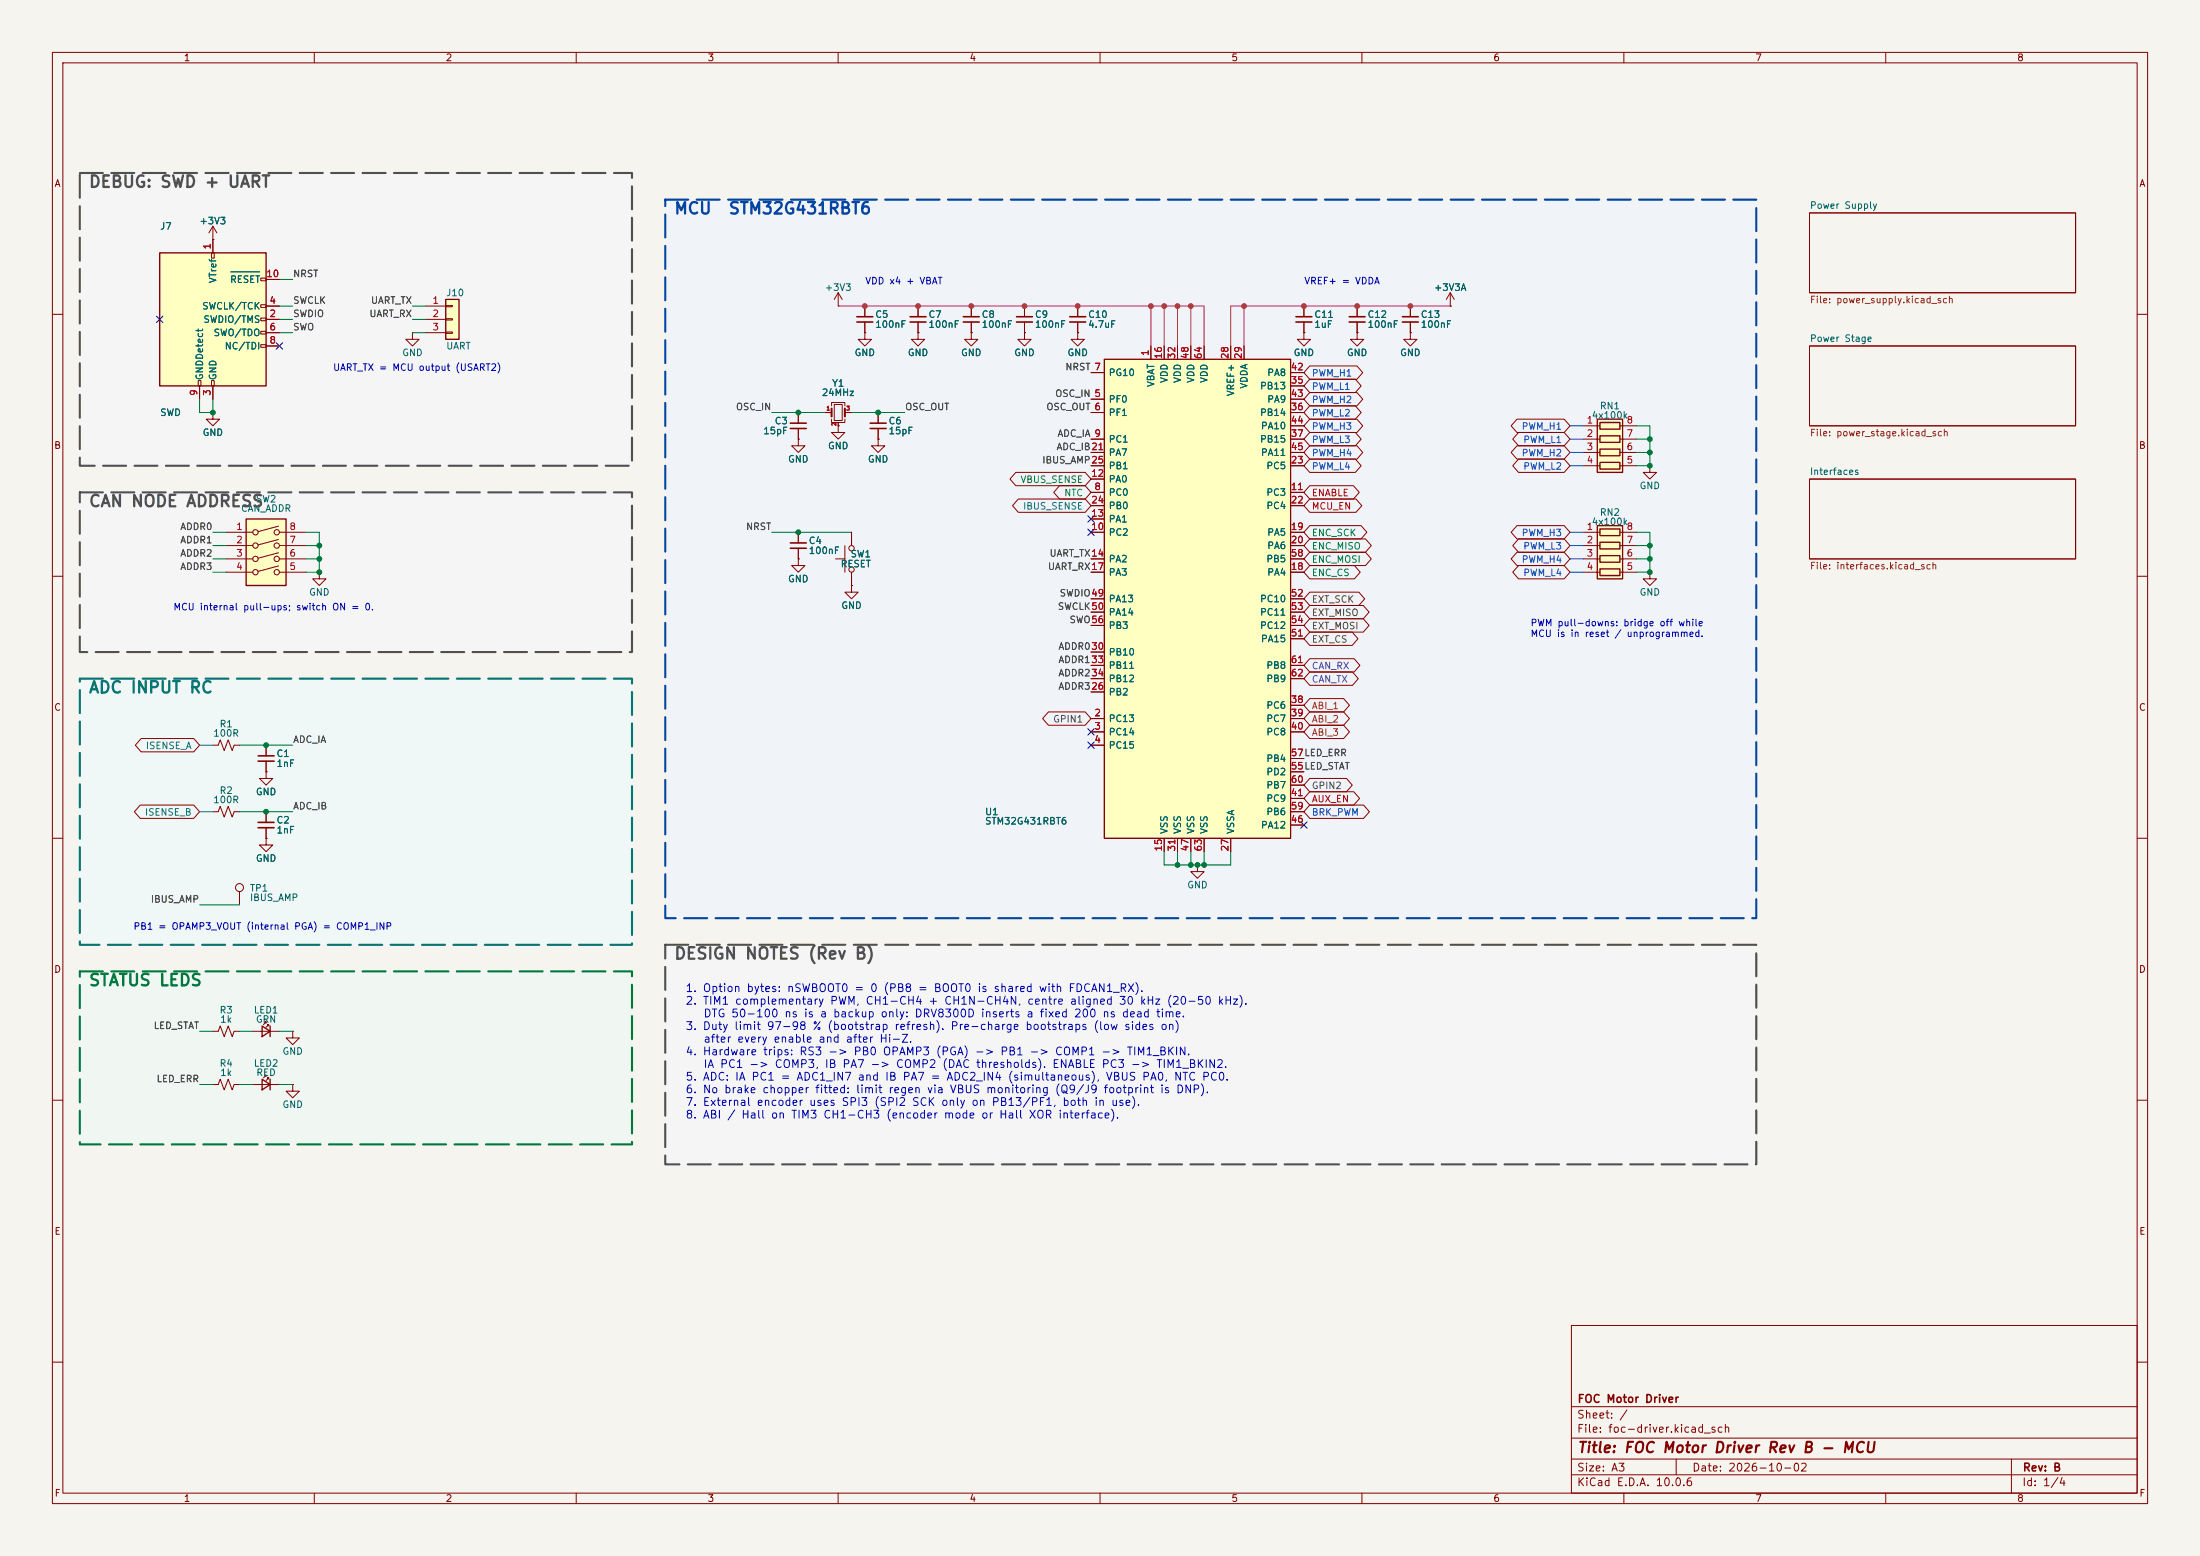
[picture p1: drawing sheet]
<svg xmlns="http://www.w3.org/2000/svg" width="420mm" height="297mm" viewBox="0 0 420 297" stroke-linecap="round" stroke-linejoin="round" font-family="sans-serif">
<path d="M0 0h420v297h-420z" fill="#f5f4ef" stroke="#f5f4ef" stroke-width=".19"/>
<g fill="none" stroke="#840000" stroke-width=".19">
<path d="M10 10h400v277h-400zM12 12h396v273h-396zM60 10v2M110 10v2M160 10v2M210 10v2M260 10v2M310 10v2M360 10v2M345.4 40.6h50.8v15.3h-50.8zM10 60h2M345.4 66h50.8v15.3h-50.8z"/>
<path d="M408 60h2M345.4 91.4h50.8v15.3h-50.8zM10 110h2M408 110h2M10 160h2M408 160h2M10 210h2M408 210h2M300 253h108v32h-108zM10 260h2M300 278.5h108M300 274.5h108"/>
<path d="M300 268.5h108M320 278.5v3M384 278.5v6.5M408 260h2M60 285v2M110 285v2M160 285v2M210 285v2M260 285v2M300 281.5h108M310 285v2M360 285v2"/>
</g>
<path d="M15.2 129.5h105.4v50.8h-105.4z" fill="#f0f7f7"/>
<path d="M15.2 185.4h105.4v33h-105.4z" fill="#f0f7f3"/>
<g fill="#f5f5f5">
<path d="M127 180.3h208.3v41.9h-208.3z"/>
<path d="M15.2 33h105.4v55.9h-105.4z"/>
<path d="M15.2 94h105.4v30.5h-105.4z"/>
</g>
<path d="M127 38.1h208.3v137.2h-208.3z" fill="#f0f4f9"/>
<path d="M345.4 40.6h50.8v15.3h-50.8zM345.4 66h50.8v15.3h-50.8zM345.4 91.4h50.8v15.3h-50.8z" fill="none" stroke="#840000" stroke-width=".19"/>
<path d="M47 99.1h7.6v12.7h-7.6z" fill="#ffffc2"/>
<g fill="none" stroke="#840000" stroke-width=".19">
<path d="M78.7 63.5v1.3h1.3l-1.3 1.2-1.2-1.2h1.2M78.7 63.5h.1M152.4 78.7v2.1M175.3 63.5v1.3h1.2l-1.2 1.2-1.3-1.2h1.3M175.3 63.5h.1M152.4 83.8v1.3h1.3l-1.3 1.3-1.3-1.3h1.3M152.4 83.8h.1M152.4 81.8v2M160 81.3v1.3h1.3l-1.3 1.2-1.3-1.2h1.3M160 81.3h.1M43.2 101.6h5.1M43.2 104.1h5.1"/>
<path d="M43.2 106.7h5.1M43.2 109.2h5.1M53.2 100.4l-3.9 1.1M53.2 103l-3.9 1M53.2 105.5l-3.9 1.1M53.2 108l-3.9 1.1M53.3 101.6h5.1M53.3 104.1h5.1M53.3 106.7h5.1M53.3 109.2h5.1"/>
<circle cx="48.8" cy="106.7" r=".51"/>
<circle cx="48.8" cy="109.2" r=".51"/>
<circle cx="48.8" cy="101.6" r=".51"/>
<circle cx="48.8" cy="104.1" r=".51"/>
<circle cx="52.8" cy="106.7" r=".51"/>
<circle cx="52.8" cy="101.6" r=".51"/>
<circle cx="52.8" cy="109.2" r=".51"/>
<circle cx="52.8" cy="104.1" r=".51"/>
</g>
<path d="M47 99.1h7.6v12.7h-7.6z" fill="none" stroke="#840000" stroke-width=".25"/>
<path d="M150.9 80.8h3M150.9 81.8h3" fill="none" stroke="#840000" stroke-width=".3"/>
<path d="M85.1 57.2h2.5v7.6h-2.5z" fill="#ffffc2"/>
<path d="M85.1 57.2h2.5v7.6h-2.5z" fill="none" stroke="#840000" stroke-width=".25"/>
<path d="M40.6 45.7h.1M40.6 43.2l-.7 1.3M40.6 43.2l.8 1.3M40.6 43.2v2.5M81.3 58.4h3.8M85.1 58.3h1.3v.2h-1.3zM81.3 61h3.8M81.3 63.5h3.8M85.1 60.8h1.3v.3h-1.3zM85.1 63.4h1.3v.2h-1.3zM315 109.2v1.3h1.2l-1.2 1.3-1.3-1.3h1.3M315 109.2h.1" fill="none" stroke="#840000" stroke-width=".19"/>
<path d="M30.5 48.3h20.3v25.4h-20.3z" fill="#ffffc2"/>
<path d="M30.5 48.3h20.3v25.4h-20.3z" fill="none" stroke="#840000" stroke-width=".25"/>
<g fill="none" stroke="#840000" stroke-width=".19">
<path d="M40.4 48.3h.5v1h-.5zM40.6 45.7v2.6M49.8 58.2h1v.5h-1zM49.8 53.1h1v.5h-1zM50.8 58.4h2.5M50.8 53.3h2.5M37.8 72.6h.6v1.1h-.6zM38.1 73.7v2.5M40.4 72.6h.5v1.1h-.5zM40.6 73.7v2.5M49.8 60.7h1v.5h-1zM49.8 63.2h1v.6h-1z"/>
<path d="M49.8 65.8h1v.5h-1zM50.8 61h2.5M50.8 63.5h2.5M50.8 66h2.5"/>
</g>
<path d="M44.1 51.9h5.5" fill="none" stroke="#006464" stroke-width=".19"/>
<path d="M304.9 80h4.9v10.2h-4.9z" fill="#ffffc2"/>
<path d="M304.9 80h4.9v10.2h-4.9zM305.4 80.6h3.8v1.3h-3.8zM305.4 83.2h3.8v1.3h-3.8zM305.4 85.7h3.8v1.3h-3.8zM305.4 88.3h3.8v1.2h-3.8z" fill="none" stroke="#840000" stroke-width=".25"/>
<path d="M40.6 78.7v1.3h1.3l-1.3 1.3-1.2-1.3h1.2M40.6 78.7h.1M302.3 81.3h3.1M302.3 83.8h3.1M302.3 86.4h3.1M302.3 88.9h3.1M309.2 81.3h3.2M309.2 83.8h3.2M309.2 86.4h3.2M309.2 88.9h3.2M50.8 142.2v2.1M50.8 145.3v2" fill="none" stroke="#840000" stroke-width=".19"/>
<path d="M49.3 144.3h3M49.3 145.3h3" fill="none" stroke="#840000" stroke-width=".3"/>
<path d="M210.8 68.6h35.6v91.4h-35.6z" fill="#ffffc2"/>
<path d="M210.8 68.6h35.6v91.4h-35.6zM50 195.8l1.6 1.1-1.6 1zM51.6 195.8v2.1M50 206l1.6 1-1.6 1zM51.6 206v2" fill="none" stroke="#840000" stroke-width=".25"/>
<g fill="none" stroke="#840000" stroke-width=".19">
<path d="M208.3 76.2h2.5M208.3 78.7h2.5M208.3 71.1h2.5M219.7 66v2.6M222.2 66v2.6M224.8 66v2.6M227.3 66v2.6M229.9 66v2.6M234.9 66v2.6M237.5 66v2.6M246.4 76.2h2.5M246.4 78.7h2.5"/>
<path d="M246.4 71.1h2.5M246.4 73.7h2.5M208.3 94h2.5M208.3 83.8h2.5M208.3 91.4h2.5M208.3 99.1h2.5M208.3 86.4h2.5M208.3 96.5h2.5M208.3 88.9h2.5M246.4 94h2.5M246.4 83.8h2.5M246.4 86.4h2.5"/>
<path d="M246.4 96.5h2.5M246.4 88.9h2.5M246.4 81.3h2.5M61 109.2v1.3h1.2l-1.2 1.3-1.3-1.3h1.3M61 109.2h.1M208.3 101.6h2.5M208.3 106.7h2.5M208.3 109.2h2.5M208.3 114.3h2.5M208.3 116.8h2.5M208.3 119.4h2.5M246.4 101.6h2.5"/>
<path d="M246.4 106.7h2.5M246.4 109.2h2.5M246.4 104.1h2.5M246.4 114.3h2.5M246.4 116.8h2.5M246.4 119.4h2.5M208.3 137.2h2.5M208.3 139.7h2.5M208.3 132.1h2.5M208.3 124.5h2.5M208.3 127h2.5M208.3 129.5h2.5"/>
<path d="M246.4 137.2h2.5M246.4 139.7h2.5M246.4 127h2.5M246.4 129.5h2.5M246.4 134.6h2.5M246.4 121.9h2.5M40.6 142.2h1.1l.3-1 .8 2.1 .8-2.1 .7 2.1 .4-1.1h1M40.6 154.9h1.1l.3-1 .8 2.1 .8-2.1 .7 2.1 .4-1.1h1M50.8 147.3v1.3h1.3l-1.3 1.3-1.3-1.3h1.3M50.8 147.3h.1M50.8 154.9v2.1M50.8 158v2"/>
<path d="M208.3 142.2h2.5M246.4 152.4h2.5M246.4 157.5h2.5M246.4 147.3h2.5M246.4 144.8h2.5M246.4 154.9h2.5M246.4 149.9h2.5M45.7 170.2v2.5M50.8 160v1.3h1.3l-1.3 1.3-1.3-1.3h1.3M50.8 160h.1M222.2 160v2.6M224.8 160v2.6"/>
<path d="M227.3 160v2.6M229.9 160v2.6M234.9 160v2.6M40.6 196.9h1.1l.3-1.1 .8 2.1 .8-2.1 .7 2.1 .4-1h1M48.3 196.9h5M50.8 195.3v-.2h-.3h.3l-.5 .5M51.3 195.8v-.2h-.2h.2l-.5 .5M55.9 196.9v1.2h1.2l-1.2 1.3-1.3-1.3h1.3M55.9 196.9h.1M40.6 207h1.1l.3-1 .8 2 .8-2 .7 2 .4-1h1M48.3 207h5M50.8 205.5v-.3h-.3h.3l-.5 .5"/>
<path d="M51.3 206v-.3h-.2h.2l-.5 .5M55.9 207v1.3h1.2l-1.2 1.3-1.3-1.3h1.3M55.9 207h.1"/>
<circle cx="45.7" cy="169.4" r=".76"/>
</g>
<path d="M49.3 157h3M49.3 158h3" fill="none" stroke="#840000" stroke-width=".3"/>
<path d="M304.9 100.3h4.9v10.2h-4.9z" fill="#ffffc2"/>
<path d="M304.9 100.3h4.9v10.2h-4.9zM305.4 101h3.8v1.2h-3.8zM305.4 103.5h3.8v1.3h-3.8zM305.4 106h3.8v1.3h-3.8zM305.4 108.6h3.8v1.3h-3.8z" fill="none" stroke="#840000" stroke-width=".25"/>
<g fill="none" stroke="#840000" stroke-width=".19">
<path d="M40.6 45.7h.1M40.6 45.7v2.6M50.8 58.4h2.5M50.8 53.3h2.5M160 58.4h.1M160 55.9v2.5M160 55.9l-.7 1.3M160 55.9l.8 1.3M165.1 58.4v2.1M175.3 58.4v2.1M185.4 58.4v2.1M195.6 58.4v2.1"/>
<path d="M205.7 58.4v2.1M248.9 58.4v2.1M259.1 58.4v2.1M269.2 58.4v2.1M276.9 58.4h.1M276.9 55.9l-.8 1.3M276.9 55.9l.7 1.3M276.9 55.9v2.5M38.1 73.7v2.5M40.6 78.7h.1M40.6 73.7v2.5M50.8 61h2.5"/>
<path d="M50.8 63.5h2.5M50.8 66h2.5M152.4 78.7v2.1M157.5 78.7h1.2M158.7 77.5v-.7h2.6v.7M159.3 77.2h1.5v3.1h-1.5zM161.3 78.7h1.3M165.1 63.5v1.3h1.3l-1.3 1.2-1.3-1.2h1.3M165.1 63.5h.1M165.1 61.5v2M167.6 78.7v2.1M175.3 63.5h.1"/>
<path d="M175.3 61.5v2M185.4 63.5v1.3h1.3l-1.3 1.2-1.3-1.2h1.3M185.4 63.5h.1M185.4 61.5v2M195.6 63.5v1.3h1.2l-1.2 1.2-1.3-1.2h1.3M195.6 63.5h.1M195.6 61.5v2M205.7 63.5v1.3h1.3l-1.3 1.2-1.2-1.2h1.2M205.7 63.5h.1M205.7 61.5v2M208.3 78.7h2.5M208.3 76.2h2.5"/>
<path d="M208.3 71.1h2.5M219.7 66v2.6M222.2 66v2.6M224.8 66v2.6M227.3 66v2.6M229.9 66v2.6M234.9 66v2.6M237.5 66v2.6M246.4 78.7h2.5M246.4 76.2h2.5M246.4 71.1h2.5M246.4 73.7h2.5"/>
<path d="M248.9 63.5v1.3h1.3l-1.3 1.2-1.3-1.2h1.3M248.9 63.5h.1M248.9 61.5v2M250 69.8h9l1.2 1.3-1.2 1.3h-9l-1.1-1.3zM250 72.4h8.7l1.2 1.3-1.2 1.2h-8.7l-1.1-1.2zM250 74.9h9l1.2 1.3-1.2 1.3h-9l-1.1-1.3zM250 77.5h8.7l1.2 1.2-1.2 1.3h-8.7l-1.1-1.3zM259.1 63.5v1.3h1.2l-1.2 1.2-1.3-1.2h1.3M259.1 63.5h.1M259.1 61.5v2M269.2 63.5v1.3h1.3l-1.3 1.2-1.2-1.2h1.2M269.2 63.5h.1"/>
<path d="M269.2 61.5v2M152.4 83.8h.1M152.4 81.8v2M158.7 80v.6h2.6v-.6M160 81.3h.1M160 80.6v.7M167.6 83.8v1.3h1.3l-1.3 1.3-1.2-1.3h1.2M167.6 83.8h.1M167.6 81.8v2M193.9 90.2h13.3l1.1 1.2-1.1 1.3h-13.3l-1.1-1.3zM194.4 95.2h12.8l1.1 1.3-1.1 1.3h-12.8l-1.1-1.3zM202.3 92.7h4.9l1.1 1.3-1.1 1.3h-4.9l-1.1-1.3z"/>
<path d="M208.3 94h2.5M208.3 83.8h2.5M208.3 91.4h2.5M208.3 99.1h2.5M208.3 86.4h2.5M208.3 96.5h2.5M208.3 88.9h2.5M246.4 94h2.5M246.4 83.8h2.5M246.4 86.4h2.5M246.4 96.5h2.5M246.4 88.9h2.5"/>
<path d="M246.4 81.3h2.5M250 92.7h8.4l1.1 1.3-1.1 1.3h-8.4l-1.1-1.3zM250 80h9l1.2 1.3-1.2 1.3h-9l-1.1-1.3zM250 82.5h8.7l1.2 1.3-1.2 1.3h-8.7l-1.1-1.3zM250 85.1h9l1.2 1.3-1.2 1.2h-9l-1.1-1.2zM250 87.6h8.7l1.2 1.3-1.2 1.3h-8.7l-1.1-1.3zM250 95.2h8.9l1.1 1.3-1.1 1.3h-8.9l-1.1-1.3zM289.6 80h9l1.1 1.3-1.1 1.3h-9l-1.1-1.3zM289.6 85.1h9l1.1 1.3-1.1 1.2h-9l-1.1-1.2zM289.9 82.5h8.7l1.1 1.3-1.1 1.3h-8.7l-1.1-1.3zM289.9 87.6h8.7l1.1 1.3-1.1 1.3h-8.7l-1.1-1.3zM315 88.9v1.3h1.2l-1.2 1.2-1.3-1.2h1.3"/>
<path d="M315 88.9h.1M152.4 106.7v1.3h1.3l-1.3 1.2-1.3-1.2h1.3M152.4 106.7h.1M152.4 101.6v2M152.4 104.6v2.1M159.5 106.7h1.8M161.3 104.1v5.1M162.6 111.8v1.2h1.2l-1.2 1.3-1.3-1.3h1.3M162.6 111.8h.1M162.6 101.6v2.5M162.6 109.2v2.6M208.3 101.6h2.5"/>
<path d="M208.3 106.7h2.5M208.3 109.2h2.5M208.3 114.3h2.5M208.3 116.8h2.5M208.3 119.4h2.5M246.4 101.6h2.5M246.4 104.1h2.5M246.4 106.7h2.5M246.4 109.2h2.5M246.4 114.3h2.5M246.4 116.8h2.5M246.4 119.4h2.5"/>
<path d="M250 105.4h10.7l1.1 1.3-1.1 1.3h-10.7l-1.1-1.3zM250 107.9h8.6l1.1 1.3-1.1 1.3h-8.6l-1.1-1.3zM250 113h9.4l1.1 1.3-1.1 1.3h-9.4l-1.1-1.3zM250 115.6h10.3l1.1 1.2-1.1 1.3h-10.3l-1.1-1.3zM250 118.1h10.3l1.1 1.3-1.1 1.3h-10.3l-1.1-1.3zM250 102.9h10.7l1.1 1.2-1.1 1.3h-10.7l-1.1-1.3zM250 100.3h9.8l1.1 1.3-1.1 1.3h-9.8l-1.1-1.3zM289.6 100.3h9l1.1 1.3-1.1 1.3h-9l-1.1-1.3zM289.6 105.4h9l1.1 1.3-1.1 1.3h-9l-1.1-1.3zM289.9 102.9h8.7l1.1 1.2-1.1 1.3h-8.7l-1.1-1.3zM289.9 107.9h8.7l1.1 1.3-1.1 1.3h-8.7l-1.1-1.3zM302.3 101.6h3.1"/>
<path d="M302.3 104.1h3.1M302.3 106.7h3.1M302.3 109.2h3.1M309.2 101.6h3.2M309.2 104.1h3.2M309.2 106.7h3.2M309.2 109.2h3.2M200.1 135.9h7.1l1.1 1.3-1.1 1.2h-7.1l-1.1-1.2zM208.3 137.2h2.5M208.3 139.7h2.5M208.3 132.1h2.5M208.3 124.5h2.5"/>
<path d="M208.3 127h2.5M208.3 129.5h2.5M246.4 137.2h2.5M246.4 139.7h2.5M246.4 127h2.5M246.4 129.5h2.5M246.4 134.6h2.5M246.4 121.9h2.5M250 125.7h8.5l1.1 1.3-1.1 1.3h-8.5l-1.1-1.3zM250 138.4h6.5l1.1 1.3-1.1 1.3h-6.5l-1.1-1.3zM250 120.6h8.1l1.1 1.3-1.1 1.3h-8.1l-1.1-1.3zM250 133.3h6.5l1.1 1.3-1.1 1.3h-6.5l-1.1-1.3z"/>
<path d="M250 135.9h6.5l1.1 1.3-1.1 1.2h-6.5l-1.1-1.2zM250 128.3h8.2l1.1 1.2-1.1 1.3h-8.2l-1.1-1.3zM26.8 153.7h10.2l1.1 1.2-1.1 1.3h-10.2l-1.1-1.3zM26.9 141h10.1l1.1 1.2-1.1 1.3h-10.1l-1.1-1.3zM50.8 147.3h.1M50.8 142.2v2.1M50.8 145.3v2M50.8 154.9v2.1M50.8 158v2M208.3 142.2h2.5M246.4 152.4h2.5M246.4 157.5h2.5"/>
<path d="M246.4 147.3h2.5M246.4 144.8h2.5M246.4 154.9h2.5M246.4 149.9h2.5M250 151.1h8.4l1.2 1.3-1.2 1.3h-8.4l-1.1-1.3zM250 148.6h7.1l1.1 1.3-1.1 1.2h-7.1l-1.1-1.2zM250 153.7h10.3l1.1 1.2-1.1 1.3h-10.3l-1.1-1.3zM50.8 160h.1M222.2 160v2.6M224.8 160v2.6M227.3 160v2.6M228.6 165.1v1.3h1.3l-1.3 1.2-1.3-1.2h1.3"/>
<path d="M228.6 165.1h.1M229.9 160v2.6M234.9 160v2.6"/>
<circle cx="162.6" cy="104.6" r=".51"/>
<circle cx="162.6" cy="108.7" r=".51"/>
</g>
<g fill="none" stroke="#840000" stroke-width=".3">
<path d="M163.6 60.5h3M163.6 61.5h3M173.7 60.5h3.1M173.7 61.5h3.1M183.9 60.5h3M183.9 61.5h3M194.1 60.5h3M194.1 61.5h3M204.2 60.5h3.1M204.2 61.5h3.1M247.4 60.5h3M247.4 61.5h3"/>
<path d="M257.6 60.5h3M257.6 61.5h3M267.7 60.5h3.1M267.7 61.5h3.1M166.1 80.8h3.1M166.1 81.8h3.1M150.9 103.6h3M150.9 104.6h3"/>
</g>
<path d="M158.7 78v1.5M161.3 78v1.5" fill="none" stroke="#840000" stroke-width=".38"/>
<g fill="none" stroke="#009600" stroke-width=".19">
<path d="M53.3 58.4h2.6M53.3 53.3h2.6M78.7 58.4h2.6M38.1 76.2v2.5h2.5v-2.5M53.3 63.5h2.6M53.3 61h2.6M78.7 63.5h2.6M78.7 61h2.6M147.3 78.7h10.2M162.6 78.7h10.1M312.4 86.4h2.6M312.4 81.3h2.6v7.6h-2.6"/>
<path d="M312.4 83.8h2.6M40.6 106.7h2.6M40.6 101.6h2.6M40.6 104.1h2.6M40.6 109.2h2.6M58.4 106.7h2.6M58.4 101.6h2.6v7.6h-2.6M58.4 104.1h2.6M147.3 101.6h15.3M312.4 101.6h2.6v7.6h-2.6M312.4 106.7h2.6M312.4 104.1h2.6"/>
<path d="M45.7 154.9h10.2M45.7 142.2h10.2M38.1 172.7h7.6M222.2 162.6v2.5h12.7v-2.5M224.8 162.6v2.5M227.3 162.6v2.5M229.9 162.6v2.5M38.1 196.9h2.5M45.7 196.9h2.6M53.3 196.9h2.6M38.1 207h2.5M45.7 207h2.6"/>
<path d="M53.3 207h2.6"/>
</g>
<path d="M299.7 83.8h2.6M299.7 86.4h2.6M299.7 88.9h2.6M299.7 81.3h2.6M299.7 109.2h2.6M299.7 101.6h2.6M299.7 104.1h2.6M299.7 106.7h2.6" fill="none" stroke="#0050c8" stroke-width=".19"/>
<path d="M160 58.4h69.9v7.6M219.7 58.4v7.6M222.2 58.4v7.6M224.8 58.4v7.6M227.3 58.4v7.6M237.5 58.4v7.6M276.9 58.4h-42v7.6" fill="none" stroke="#b4006e" stroke-width=".19"/>
<path d="M38.1 142.2h2.5M38.1 154.9h2.5" fill="none" stroke="#008c8c" stroke-width=".19"/>
<g fill="none" stroke="#000084" stroke-width=".19">
<path d="M29.9 60.4l1.2 1.2M31.1 60.4l-1.2 1.2M52.7 65.4l1.2 1.2M53.9 65.4l-1.2 1.2M207.7 98.5l1.2 1.2M208.9 98.5l-1.2 1.2M207.7 101l1.2 1.2M208.9 101l-1.2 1.2M207.7 139.1l1.2 1.2M208.9 139.1l-1.2 1.2M207.7 141.6l1.2 1.2M208.9 141.6l-1.2 1.2"/>
<path d="M248.3 156.9l1.2 1.2M249.5 156.9l-1.2 1.2"/>
</g>
<path d="M15.2 129.5h105.4v50.8h-105.4z" fill="none" stroke="#007878" stroke-width=".4" stroke-dasharray="4.4 1.6"/>
<path d="M15.2 185.4h105.4v33h-105.4z" fill="none" stroke="#00783c" stroke-width=".4" stroke-dasharray="4.4 1.6"/>
<path d="M15.2 33h105.4v55.9h-105.4zM15.2 94h105.4v30.5h-105.4zM127 180.3h208.3v41.9h-208.3z" fill="none" stroke="#505050" stroke-width=".4" stroke-dasharray="4.4 1.6"/>
<path d="M127 38.1h208.3v137.2h-208.3z" fill="none" stroke="#0046a0" stroke-width=".4" stroke-dasharray="4.4 1.6"/>
<path d="M44.1 51.9h5.5" fill="none" stroke="#006464" stroke-width=".19"/>
<g fill="#b4006e" stroke="#b4006e" stroke-width=".19">
<circle cx="195.6" cy="58.4" r=".46"/>
<circle cx="205.7" cy="58.4" r=".46"/>
<circle cx="219.7" cy="58.4" r=".46"/>
<circle cx="165.1" cy="58.4" r=".46"/>
<circle cx="175.3" cy="58.4" r=".46"/>
<circle cx="185.4" cy="58.4" r=".46"/>
<circle cx="222.2" cy="58.4" r=".46"/>
<circle cx="224.8" cy="58.4" r=".46"/>
<circle cx="227.3" cy="58.4" r=".46"/>
<circle cx="237.5" cy="58.4" r=".46"/>
<circle cx="248.9" cy="58.4" r=".46"/>
<circle cx="259.1" cy="58.4" r=".46"/>
<circle cx="269.2" cy="58.4" r=".46"/>
</g>
<g fill="#009600" stroke="#009600" stroke-width=".19">
<circle cx="61" cy="109.2" r=".46"/>
<circle cx="50.8" cy="142.2" r=".46"/>
<circle cx="50.8" cy="154.9" r=".46"/>
<circle cx="61" cy="106.7" r=".46"/>
<circle cx="40.6" cy="78.7" r=".46"/>
<circle cx="61" cy="104.1" r=".46"/>
<circle cx="152.4" cy="101.6" r=".46"/>
<circle cx="152.4" cy="78.7" r=".46"/>
<circle cx="167.6" cy="78.7" r=".46"/>
<circle cx="229.9" cy="165.1" r=".46"/>
<circle cx="224.8" cy="165.1" r=".46"/>
<circle cx="227.3" cy="165.1" r=".46"/>
<circle cx="228.6" cy="165.1" r=".46"/>
<circle cx="315" cy="88.9" r=".46"/>
<circle cx="315" cy="104.1" r=".46"/>
<circle cx="315" cy="106.7" r=".46"/>
<circle cx="315" cy="86.4" r=".46"/>
<circle cx="315" cy="109.2" r=".46"/>
<circle cx="315" cy="83.8" r=".46"/>
</g>
<g font-size="2.2" fill="#505050">
<text x="16.8" y="36.3">DEBUG: SWD + UART</text>
<text x="16.8" y="97.3">CAN NODE ADDRESS</text>
<text x="128.6" y="183.7">DESIGN NOTES (Rev B)</text>
</g>
<g font-size="2.2" fill="#0046a0">
<text x="128.6" y="41.4">MCU</text>
<text x="138.9" y="41.4">STM32G431RBT6</text>
</g>
<text font-size="2.2" fill="#007878" x="16.8" y="132.9">ADC INPUT RC</text>
<text font-size="2.2" fill="#00783c" x="16.8" y="188.7">STATUS LEDS</text>
<text font-size="2" fill="#840000" x="301" y="277.8">Title: FOC Motor Driver Rev B - MCU</text>
<g font-size="1.5" fill="#0000c2">
<text x="130.8" y="189.7">1. Option bytes: nSWBOOT0 = 0 (PB8 = BOOT0 is shared with FDCAN1_RX).</text>
<text x="130.8" y="192.1">2. TIM1 complementary PWM, CH1-CH4 + CH1N-CH4N, centre aligned 30 kHz (20-50 kHz).</text>
<text x="130.8" y="197">3. Duty limit 97-98 % (bootstrap refresh). Pre-charge bootstraps (low sides on)</text>
<text x="134.2" y="194.6">DTG 50-100 ns is a backup only: DRV8300D inserts a fixed 200 ns dead time.</text>
<text x="130.8" y="201.8">4. Hardware trips: RS3 -&gt; PB0 OPAMP3 (PGA) -&gt; PB1 -&gt; COMP1 -&gt; TIM1_BKIN.</text>
<text x="134.2" y="199.4">after every enable and after Hi-Z.</text>
<text x="130.8" y="206.6">5. ADC: IA PC1 = ADC1_IN7 and IB PA7 = ADC2_IN4 (simultaneous), VBUS PA0, NTC PC0.</text>
<text x="130.8" y="209">6. No brake chopper fitted: limit regen via VBUS monitoring (Q9/J9 footprint is DNP).</text>
<text x="134.2" y="204.2">IA PC1 -&gt; COMP3, IB PA7 -&gt; COMP2 (DAC thresholds). ENABLE PC3 -&gt; TIM1_BKIN2.</text>
<text x="130.8" y="211.5">7. External encoder uses SPI3 (SPI2 SCK only on PB13/PF1, both in use).</text>
<text x="130.8" y="213.9">8. ABI / Hall on TIM3 CH1-CH3 (encoder mode or Hall XOR interface).</text>
</g>
<g font-size="1.5" fill="#840000">
<text x="301" y="268.1">FOC Motor Driver</text>
<text x="300.9" y="273.8">File: foc-driver.kicad_sch</text>
<text x="300.9" y="271.1">Sheet: /</text>
<text x="300.9" y="281.2">Size: A3</text>
<text x="322.9" y="281.2">Date: 2026-10-02</text>
<text x="386" y="281.2">Rev: B</text>
<text x="300.9" y="284">KiCad E.D.A. 10.0.6</text>
<text x="385.9" y="284">Id: 1/4</text>
</g>
<g font-size="1.3" fill="#840000">
<text x="35" y="12">1</text>
<text x="85" y="12">2</text>
<text x="135" y="12">3</text>
<text x="185" y="12">4</text>
<text x="235" y="12">5</text>
<text x="285" y="12">6</text>
<text x="335" y="12">7</text>
<text x="385" y="12">8</text>
<text x="10.3" y="36">A</text>
<text x="408.3" y="36">A</text>
<text x="10.2" y="86">B</text>
<text x="408.2" y="86">B</text>
<text x="10.2" y="136">C</text>
<text x="408.2" y="136">C</text>
<text x="10.2" y="186">D</text>
<text x="408.2" y="186">D</text>
<text x="10.3" y="236">E</text>
<text x="408.3" y="236">E</text>
<text x="10.3" y="286">F</text>
<text x="35" y="287">1</text>
<text x="85" y="287">2</text>
<text x="135" y="287">3</text>
<text x="185" y="287">4</text>
<text x="235" y="287">5</text>
<text x="285" y="287">6</text>
<text x="335" y="287">7</text>
<text x="385" y="287">8</text>
<text x="408.3" y="286">F</text>
</g>
<g font-size="1.3" fill="#006464">
<text x="345.4" y="40.2">Power Supply</text>
<text x="30.5" y="44.1">J7</text>
<text x="38" y="43.1">+3V3</text>
<text x="38.5" y="59.4">SWCLK/TCK</text>
<text x="41.6" y="54.2" transform="rotate(-90 41.6 54.2)">VTref</text>
<text x="43.8" y="54.3">RESET</text>
<text x="85.1" y="56.8">J10</text>
<text x="157.4" y="55.8">+3V3</text>
<text x="273.6" y="55.8">+3V3A</text>
<text x="38.7" y="61.9">SWDIO/TMS</text>
<text x="40.7" y="64.5">SWO/TDO</text>
<text x="167" y="61">C5</text>
<text x="167" y="62.9">100nF</text>
<text x="177.1" y="61">C7</text>
<text x="177.1" y="62.9">100nF</text>
<text x="187.3" y="61">C8</text>
<text x="187.3" y="62.9">100nF</text>
<text x="197.5" y="61">C9</text>
<text x="197.5" y="62.9">100nF</text>
<text x="207.6" y="61">C10</text>
<text x="207.6" y="62.9">4.7uF</text>
<text x="250.8" y="61">C11</text>
<text x="250.8" y="62.9">1uF</text>
<text x="261" y="61">C12</text>
<text x="261" y="62.9">100nF</text>
<text x="271.1" y="61">C13</text>
<text x="271.1" y="62.9">100nF</text>
<text x="345.4" y="65.6">Power Stage</text>
<text x="42.8" y="67">NC/TDI</text>
<text x="76.7" y="68.3">GND</text>
<text x="85.1" y="67">UART</text>
<text x="163" y="68.3">GND</text>
<text x="173.2" y="68.3">GND</text>
<text x="183.4" y="68.3">GND</text>
<text x="193.5" y="68.3">GND</text>
<text x="203.7" y="68.3">GND</text>
<text x="246.9" y="68.3">GND</text>
<text x="257" y="68.3">GND</text>
<text x="267.2" y="68.3">GND</text>
<text x="39.1" y="72.7" transform="rotate(-90 39.1 72.7)">GNDDetect</text>
<text x="41.6" y="72.7" transform="rotate(-90 41.6 72.7)">GND</text>
<text x="156.8" y="75.9">24MHz</text>
<text x="158.7" y="74.1">Y1</text>
<text x="211.6" y="77.2">PF0</text>
<text x="211.6" y="72.1">PG10</text>
<text x="220.7" y="74" transform="rotate(-90 220.7 74)">VBAT</text>
<text x="223.2" y="73.2" transform="rotate(-90 223.2 73.2)">VDD</text>
<text x="225.8" y="73.2" transform="rotate(-90 225.8 73.2)">VDD</text>
<text x="228.3" y="73.2" transform="rotate(-90 228.3 73.2)">VDD</text>
<text x="230.8" y="73.2" transform="rotate(-90 230.8 73.2)">VDD</text>
<text x="235.9" y="75.7" transform="rotate(-90 235.9 75.7)">VREF+</text>
<text x="238.5" y="74.3" transform="rotate(-90 238.5 74.3)">VDDA</text>
<text x="240.4" y="74.6">PB13</text>
<text x="241.8" y="72.1">PA8</text>
<text x="241.8" y="77.2">PA9</text>
<text x="30.5" y="79.7">SWD</text>
<text x="38.6" y="83.5">GND</text>
<text x="145.6" y="83.2">15pF</text>
<text x="147.8" y="81.3">C3</text>
<text x="169.5" y="81.3">C6</text>
<text x="169.5" y="83.2">15pF</text>
<text x="211.6" y="79.7">PF1</text>
<text x="240.4" y="79.7">PB14</text>
<text x="240.6" y="82.2">PA10</text>
<text x="303.8" y="80.2">4x100k</text>
<text x="305.3" y="78.4">RN1</text>
<text x="150.3" y="88.6">GND</text>
<text x="158" y="86.1">GND</text>
<text x="165.6" y="88.6">GND</text>
<text x="211.6" y="84.8">PC1</text>
<text x="211.6" y="87.3">PA7</text>
<text x="211.6" y="89.9">PB1</text>
<text x="240.4" y="84.8">PB15</text>
<text x="240.6" y="87.3">PA11</text>
<text x="241.6" y="89.9">PC5</text>
<text x="211.6" y="94.9">PC0</text>
<text x="211.6" y="92.4">PA0</text>
<text x="241.6" y="94.9">PC3</text>
<text x="312.9" y="93.7">GND</text>
<text x="345.4" y="91">Interfaces</text>
<text x="45.9" y="98">CAN_ADDR</text>
<text x="48.7" y="96.2">SW2</text>
<text x="211.6" y="100">PA1</text>
<text x="211.6" y="97.5">PB0</text>
<text x="241.6" y="97.5">PC4</text>
<text x="303.8" y="100.5">4x100k</text>
<text x="305.3" y="98.8">RN2</text>
<text x="154.3" y="104.2">C4</text>
<text x="154.3" y="106.1">100nF</text>
<text x="162.3" y="106.7">SW1</text>
<text x="211.6" y="102.6">PC2</text>
<text x="211.6" y="107.6">PA2</text>
<text x="241.6" y="107.6">PB5</text>
<text x="241.8" y="102.6">PA5</text>
<text x="241.8" y="105.1">PA6</text>
<text x="58.9" y="114">GND</text>
<text x="150.3" y="111.5">GND</text>
<text x="160.4" y="108.6">RESET</text>
<text x="211.6" y="110.2">PA3</text>
<text x="241.8" y="110.2">PA4</text>
<text x="312.9" y="114">GND</text>
<text x="160.5" y="116.5">GND</text>
<text x="211.6" y="115.3">PA13</text>
<text x="211.6" y="117.8">PA14</text>
<text x="240.4" y="115.3">PC10</text>
<text x="240.4" y="117.8">PC11</text>
<text x="211.6" y="125.4">PB10</text>
<text x="211.6" y="120.3">PB3</text>
<text x="240.4" y="120.3">PC12</text>
<text x="240.6" y="122.9">PA15</text>
<text x="211.6" y="128">PB11</text>
<text x="211.6" y="130.5">PB12</text>
<text x="241.6" y="128">PB8</text>
<text x="241.6" y="130.5">PB9</text>
<text x="211.6" y="133">PB2</text>
<text x="241.6" y="135.6">PC6</text>
<text x="40.6" y="140.9">100R</text>
<text x="41.8" y="139.1">R1</text>
<text x="211.6" y="138.1">PC13</text>
<text x="211.6" y="140.7">PC14</text>
<text x="211.6" y="143.2">PC15</text>
<text x="241.6" y="138.1">PC7</text>
<text x="241.6" y="140.7">PC8</text>
<text x="52.7" y="144.8">C1</text>
<text x="52.7" y="146.7">1nF</text>
<text x="241.6" y="148.3">PD2</text>
<text x="241.6" y="145.7">PB4</text>
<text x="40.6" y="153.6">100R</text>
<text x="41.8" y="151.8">R2</text>
<text x="48.7" y="152.1">GND</text>
<text x="187.9" y="155.9">U1</text>
<text x="241.6" y="153.4">PC9</text>
<text x="241.6" y="155.9">PB6</text>
<text x="241.6" y="150.8">PB7</text>
<text x="52.7" y="157.5">C2</text>
<text x="52.7" y="159.4">1nF</text>
<text x="187.9" y="157.7">STM32G431RBT6</text>
<text x="223.2" y="159.3" transform="rotate(-90 223.2 159.3)">VSS</text>
<text x="225.8" y="159.3" transform="rotate(-90 225.8 159.3)">VSS</text>
<text x="228.3" y="159.3" transform="rotate(-90 228.3 159.3)">VSS</text>
<text x="230.8" y="159.3" transform="rotate(-90 230.8 159.3)">VSS</text>
<text x="235.9" y="159.3" transform="rotate(-90 235.9 159.3)">VSSA</text>
<text x="240.6" y="158.4">PA12</text>
<text x="48.7" y="164.8">GND</text>
<text x="47.6" y="170.5">TP1</text>
<text x="47.6" y="172.3">IBUS_AMP</text>
<text x="226.5" y="169.9">GND</text>
<text x="41.8" y="193.8">R3</text>
<text x="41.9" y="195.5">1k</text>
<text x="48.3" y="193.8">LED1</text>
<text x="48.7" y="195.5">GRN</text>
<text x="41.8" y="203.9">R4</text>
<text x="48.3" y="203.9">LED2</text>
<text x="53.8" y="201.6">GND</text>
<text x="41.9" y="205.7">1k</text>
<text x="48.8" y="205.7">RED</text>
<text x="53.8" y="211.8">GND</text>
</g>
<g font-size="1.3" fill="#a90000">
<text x="40.5" y="47.7" transform="rotate(-90 40.5 47.7)">1</text>
<text x="50.7" y="53.2">10</text>
<text x="51.3" y="58.3">4</text>
<text x="82.5" y="58.3">1</text>
<text x="51.3" y="60.8">2</text>
<text x="51.3" y="63.4">6</text>
<text x="51.3" y="65.9">8</text>
<text x="82.5" y="60.8">2</text>
<text x="82.5" y="63.4">3</text>
<text x="208.8" y="71">7</text>
<text x="219.6" y="68" transform="rotate(-90 219.6 68)">1</text>
<text x="222.1" y="68.6" transform="rotate(-90 222.1 68.6)">16</text>
<text x="224.7" y="68.6" transform="rotate(-90 224.7 68.6)">32</text>
<text x="227.2" y="68.6" transform="rotate(-90 227.2 68.6)">48</text>
<text x="229.7" y="68.6" transform="rotate(-90 229.7 68.6)">64</text>
<text x="234.8" y="68.6" transform="rotate(-90 234.8 68.6)">28</text>
<text x="237.4" y="68.6" transform="rotate(-90 237.4 68.6)">29</text>
<text x="246.3" y="71">42</text>
<text x="38" y="75.7" transform="rotate(-90 38 75.7)">9</text>
<text x="40.5" y="75.7" transform="rotate(-90 40.5 75.7)">3</text>
<text x="208.8" y="76.1">5</text>
<text x="246.3" y="73.5">35</text>
<text x="246.3" y="76.1">43</text>
<text x="208.8" y="78.6">6</text>
<text x="208.8" y="83.7">9</text>
<text x="246.3" y="78.6">36</text>
<text x="246.3" y="83.7">37</text>
<text x="246.3" y="81.1">44</text>
<text x="302.8" y="81.1">1</text>
<text x="302.8" y="83.7">2</text>
<text x="310.4" y="83.7">7</text>
<text x="310.4" y="81.1">8</text>
<text x="208.2" y="86.2">21</text>
<text x="208.2" y="88.8">25</text>
<text x="246.3" y="88.8">23</text>
<text x="246.3" y="86.2">45</text>
<text x="302.8" y="86.2">3</text>
<text x="302.8" y="88.8">4</text>
<text x="310.4" y="88.8">5</text>
<text x="310.4" y="86.2">6</text>
<text x="208.2" y="91.3">12</text>
<text x="208.8" y="93.8">8</text>
<text x="246.3" y="93.8">11</text>
<text x="45" y="101.5">1</text>
<text x="55.1" y="101.5">8</text>
<text x="208.2" y="101.5">10</text>
<text x="208.2" y="98.9">13</text>
<text x="208.2" y="96.4">24</text>
<text x="246.3" y="101.5">19</text>
<text x="246.3" y="96.4">22</text>
<text x="302.8" y="101.5">1</text>
<text x="310.4" y="101.5">8</text>
<text x="45" y="104">2</text>
<text x="45" y="106.5">3</text>
<text x="55.1" y="106.5">6</text>
<text x="55.1" y="104">7</text>
<text x="208.2" y="106.5">14</text>
<text x="246.3" y="104">20</text>
<text x="246.3" y="106.5">58</text>
<text x="302.8" y="104">2</text>
<text x="302.8" y="106.5">3</text>
<text x="310.4" y="106.5">6</text>
<text x="310.4" y="104">7</text>
<text x="45" y="109.1">4</text>
<text x="55.1" y="109.1">5</text>
<text x="208.2" y="109.1">17</text>
<text x="246.3" y="109.1">18</text>
<text x="302.8" y="109.1">4</text>
<text x="310.4" y="109.1">5</text>
<text x="208.2" y="114.2">49</text>
<text x="208.2" y="116.7">50</text>
<text x="208.2" y="119.2">56</text>
<text x="246.3" y="114.2">52</text>
<text x="246.3" y="116.7">53</text>
<text x="246.3" y="119.2">54</text>
<text x="208.2" y="124.3">30</text>
<text x="246.3" y="121.8">51</text>
<text x="208.2" y="131.9">26</text>
<text x="208.2" y="126.9">33</text>
<text x="208.2" y="129.4">34</text>
<text x="246.3" y="126.9">61</text>
<text x="246.3" y="129.4">62</text>
<text x="208.8" y="137">2</text>
<text x="246.3" y="134.5">38</text>
<text x="246.3" y="137">39</text>
<text x="208.8" y="139.6">3</text>
<text x="208.8" y="142.1">4</text>
<text x="246.3" y="139.6">40</text>
<text x="246.3" y="147.2">55LED_STAT</text>
<text x="246.3" y="144.6">57LED_ERR</text>
<text x="246.3" y="149.7">60</text>
<text x="246.3" y="147.2">55</text>
<text x="246.3" y="144.6">57</text>
<text x="246.3" y="152.3">41</text>
<text x="246.3" y="154.8">59</text>
<text x="246.3" y="157.3">46</text>
<text x="222.1" y="162.6" transform="rotate(-90 222.1 162.6)">15</text>
<text x="224.7" y="162.6" transform="rotate(-90 224.7 162.6)">31</text>
<text x="227.2" y="162.6" transform="rotate(-90 227.2 162.6)">47</text>
<text x="229.7" y="162.6" transform="rotate(-90 229.7 162.6)">63</text>
<text x="234.8" y="162.6" transform="rotate(-90 234.8 162.6)">27</text>
</g>
<g font-size="1.3" fill="#0f0f0f">
<text x="55.9" y="53.2">NRST</text>
<text x="55.9" y="58.3">SWCLK</text>
<text x="70.7" y="58.3">UART_TX</text>
<text x="55.9" y="60.8">SWDIO</text>
<text x="55.9" y="63.4">SWO</text>
<text x="70.4" y="60.8">UART_RX</text>
<text x="203.3" y="71">NRST 7</text>
<text x="201.3" y="76.1">OSC_IN 5</text>
<text x="140.4" y="78.6">OSC_IN</text>
<text x="172.7" y="78.6">OSC_OUT</text>
<text x="199.6" y="78.6">OSC_OUT 6</text>
<text x="201.8" y="83.7">ADC_IA 9</text>
<text x="198.9" y="88.8">IBUS_AMP25</text>
<text x="201.6" y="86.2">ADC_IB21</text>
<text x="34.3" y="101.5">ADDR0</text>
<text x="142.3" y="101.5">NRST</text>
<text x="34.3" y="106.6">ADDR2</text>
<text x="34.3" y="104">ADDR1</text>
<text x="200.3" y="106.6">UART_TX14</text>
<text x="34.3" y="109.1">ADDR3</text>
<text x="199.9" y="109.1">UART_RX17</text>
<text x="201.8" y="116.7">SWCLK50</text>
<text x="202.2" y="114.2">SWDIO49</text>
<text x="204.1" y="119.3">SWO56</text>
<text x="201.9" y="124.3">ADDR030</text>
<text x="201.9" y="126.9">ADDR133</text>
<text x="201.9" y="129.4">ADDR234</text>
<text x="201.9" y="132">ADDR326</text>
<text x="55.9" y="142.1">ADC_IA</text>
<text x="55.9" y="154.8">ADC_IB</text>
<text x="28.7" y="172.6">IBUS_AMP</text>
<text x="29.2" y="196.7">LED_STAT</text>
<text x="29.8" y="206.9">LED_ERR</text>
</g>
<g font-size="1.3" fill="#0000c2">
<text x="165.1" y="54.6">VDD x4 + VBAT</text>
<text x="248.9" y="54.6">VREF+ = VDDA</text>
<text x="63.5" y="71.1">UART_TX = MCU output (USART2)</text>
<text x="33" y="116.8">MCU internal pull-ups; switch ON = 0.</text>
<text x="292.1" y="119.8">PWM pull-downs: bridge off while</text>
<text x="292.1" y="121.9">MCU is in reset / unprogrammed.</text>
<text x="25.4" y="177.8">PB1 = OPAMP3_VOUT (internal PGA) = COMP1_INP</text>
</g>
<g font-size="1.3" fill="#725600">
<text x="345.4" y="58.2">File: power_supply.kicad_sch</text>
<text x="345.4" y="83.6">File: power_stage.kicad_sch</text>
<text x="345.4" y="109">File: interfaces.kicad_sch</text>
</g>
<g font-size="1.3" fill="#0050c8">
<text x="250.3" y="72.2">PWM_H1</text>
<text x="250.3" y="74.7">PWM_L1</text>
<text x="250.3" y="77.3">PWM_H2</text>
<text x="250.3" y="79.8">PWM_L2</text>
<text x="250.3" y="82.3">PWM_H3</text>
<text x="290.4" y="82.3">PWM_H1</text>
<text x="250.3" y="84.9">PWM_L3</text>
<text x="250.3" y="87.4">PWM_H4</text>
<text x="250.3" y="90">PWM_L4</text>
<text x="290.4" y="87.4">PWM_H2</text>
<text x="290.7" y="84.9">PWM_L1</text>
<text x="290.7" y="90">PWM_L2</text>
<text x="290.4" y="102.7">PWM_H3</text>
<text x="290.4" y="107.7">PWM_H4</text>
<text x="290.7" y="105.2">PWM_L3</text>
<text x="290.7" y="110.3">PWM_L4</text>
<text x="250.3" y="156">BRK_PWM</text>
</g>
<g font-size="1.3" fill="#3c8c00">
<text x="194.7" y="92.5">VBUS_SENSE</text>
<text x="203.1" y="95">NTC</text>
</g>
<g font-size="1.3" fill="#d00000">
<text x="250.3" y="95">ENABLE</text>
<text x="250.3" y="97.6">MCU_EN</text>
<text x="250.3" y="153.5">AUX_EN</text>
</g>
<g font-size="1.3" fill="#008c8c">
<text x="195.2" y="97.6">IBUS_SENSE</text>
<text x="27.7" y="143.3">ISENSE_A</text>
<text x="27.6" y="156">ISENSE_B</text>
</g>
<g font-size="1.3" fill="#00823c">
<text x="250.3" y="107.7">ENC_MOSI</text>
<text x="250.3" y="105.2">ENC_MISO</text>
<text x="250.3" y="102.7">ENC_SCK</text>
<text x="250.3" y="110.3">ENC_CS</text>
</g>
<g font-size="1.3" fill="#5a7800">
<text x="250.3" y="115.4">EXT_SCK</text>
<text x="250.3" y="117.9">EXT_MISO</text>
<text x="250.3" y="120.4">EXT_MOSI</text>
<text x="250.3" y="123">EXT_CS</text>
</g>
<g font-size="1.3" fill="#7828a0">
<text x="250.3" y="128.1">CAN_RX</text>
<text x="250.3" y="130.6">CAN_TX</text>
</g>
<g font-size="1.3" fill="#8c5a00">
<text x="250.3" y="135.7">ABI_1</text>
<text x="250.3" y="140.8">ABI_3</text>
<text x="250.3" y="138.2">ABI_2</text>
</g>
<g font-size="1.3" fill="#505050">
<text x="200.9" y="138.2">GPIN1</text>
<text x="250.3" y="150.9">GPIN2</text>
</g>
<g font-size=".8" fill="#a90000">
<text x="157.7" y="78.5">1</text>
<text x="159.8" y="81.4" transform="rotate(-90 159.8 81.4)">2</text>
<text x="161.5" y="78.5">3</text>
</g>
</svg>
